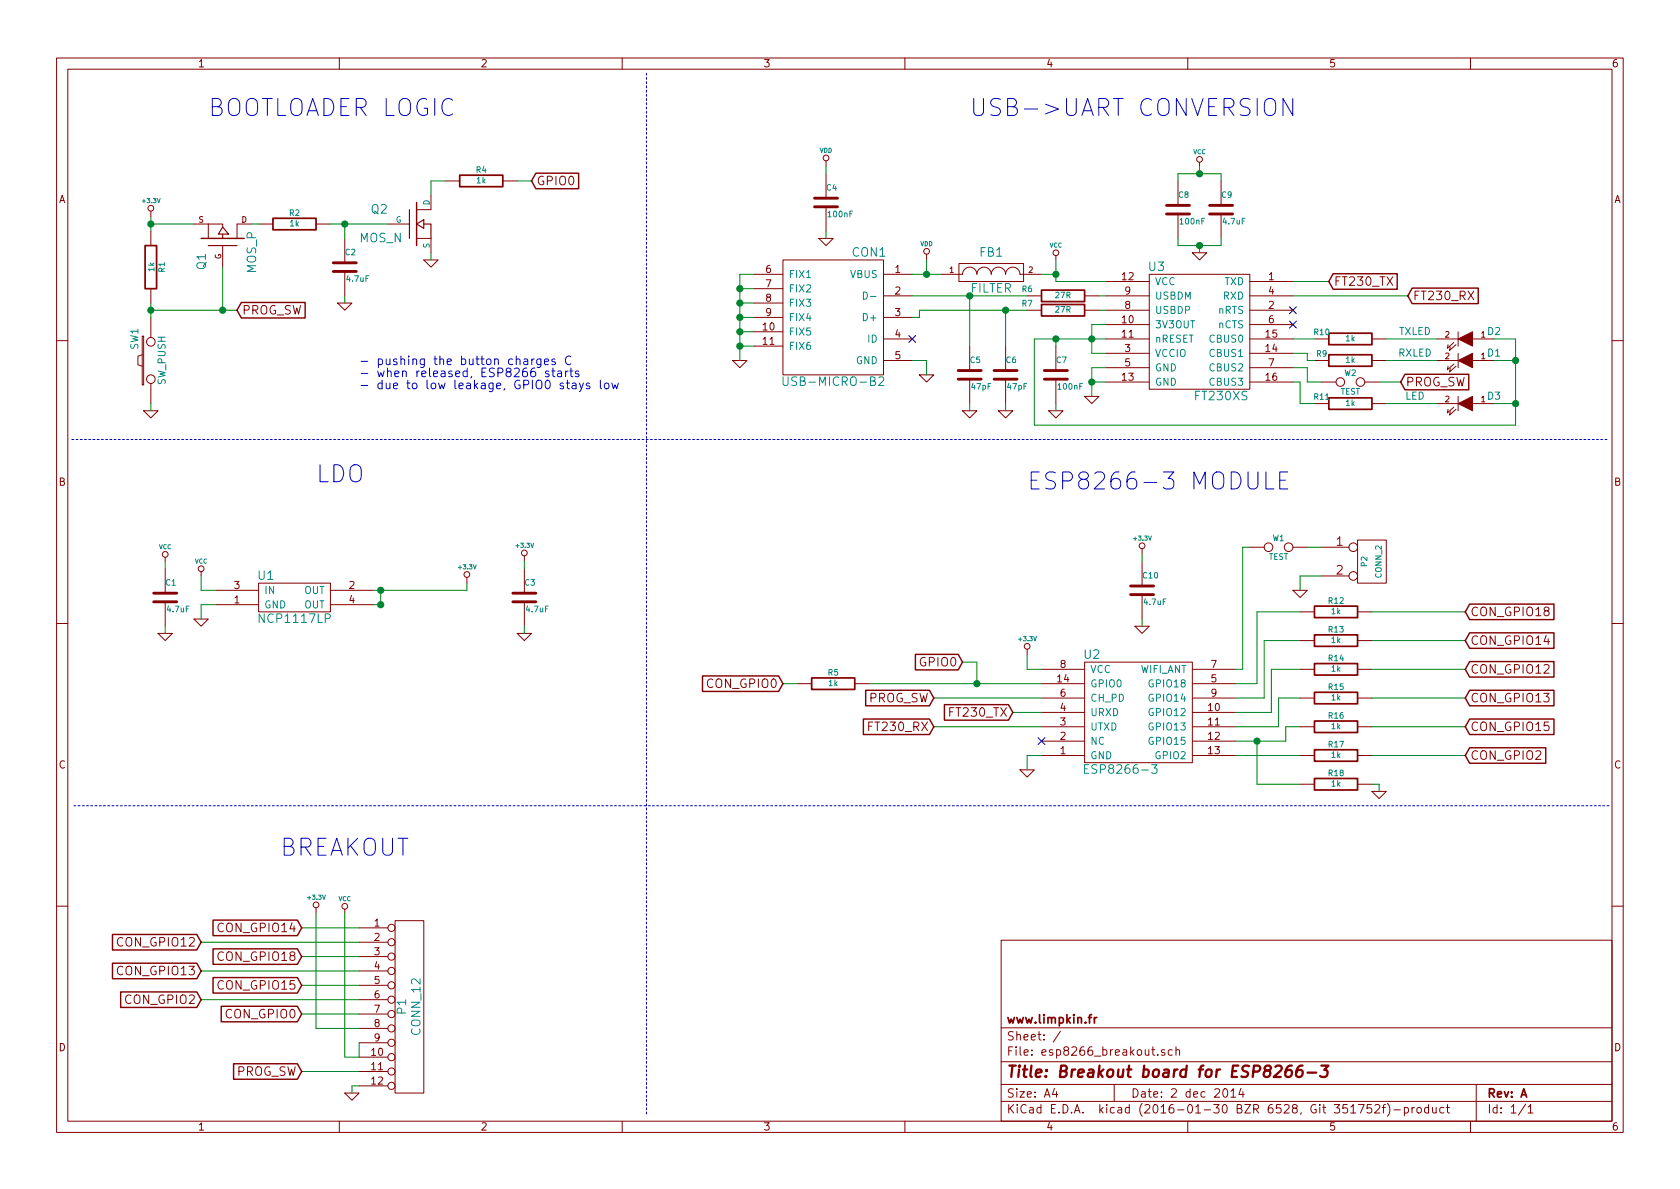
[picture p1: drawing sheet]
<svg xmlns="http://www.w3.org/2000/svg" width="297mm" height="210mm" viewBox="0 0 297 210" stroke-linecap="round" stroke-linejoin="round" font-family="sans-serif">
<g fill="none" stroke="#840000" stroke-width=".18">
<path d="M10 10.3h277v189.9h-277zM12 12.2h273v186.1h-273zM60 10.3v1.9M110 10.3v1.9M160 10.3v1.9M210 10.3v1.9M260 10.3v1.9M26.7 37.3v1M34.3 39.6h2.5M36.8 39.6h2.6v.5M36.8 39.6v2.6M44.4 39.6h-2.5v2.6"/>
<path d="M45.7 39.6h2.6M55.9 39.6h2.5M68.6 39.6h3.8M76.2 34.5v2.6h-2.5M78.7 32h2.6M88.9 32h2.5M146 28.4v1.1M146 30.7v4.3M146 36.6v4.3M208.3 32v4.3M208.3 37.8v4.4M212.1 28.7v.8"/>
<path d="M215.9 32v4.3M215.9 37.8v4.4M25.1 59.4h.3v8.7h-.3zM26.7 40.9v2.5M26.7 51v2.6M26.7 56.1v3.6M39.4 43.4v3.8M59.7 53.6h2.5l-1.2 1.3zM61 42.2v4.3M61 48v4.3M73.7 42.2h2.5v2.5M74.9 46h2.6l-1.3 1.2z"/>
<path d="M133.3 48.5h5.1M133.3 56.1h5.1M133.3 51h5.1M133.3 53.6h5.1M133.3 58.7h5.1M138.4 46h17.8v20.3h-17.8zM144.8 42.2h2.5l-1.3 1.2zM156.2 48.5h5.1M156.2 52.3h5.1M156.2 56.1h5.1M156.2 59.9h5.1M163.8 45v1"/>
<path d="M166.4 48.5h3.8a1.27 1.27 0 0 1 1.2-1.3 1.27 1.27 0 0 1 1.3 1.3 1.27 1.27 0 0 1 1.3-1.3 1.27 1.27 0 0 1 1.3 1.3 1.27 1.27 0 0 1 1.2-1.3 1.27 1.27 0 0 1 1.3 1.3 1.27 1.27 0 0 1 1.3-1.3 1.27 1.27 0 0 1 1.2 1.3h3.8M169.5 46.6h11.5v3.2h-11.5zM181.6 52.3h2.5M181.6 54.9h2.5M186.7 45.2v.8M191.8 52.3h2.5M191.8 54.9h2.5M195.6 52.3h7.6M195.6 59.9h7.6M195.6 54.9h7.6M195.6 49.8h7.6M195.6 57.4h7.6"/>
<path d="M203.2 48.5h17.8v20.3h-17.8zM210.8 44.7h2.6l-1.3 1.3zM221 52.3h7.6M221 59.9h7.6M221 54.9h7.6M221 49.8h7.6M221 57.4h7.6M232.4 59.9h2.5M242.6 59.9h2.5M254 59.9h3.8M257.8 58.7v2.5M260.3 59.9h3.9"/>
<path d="M10 60.2h2M25.1 62.7l-.7 .3v1.5l.7 .3M25.4 72.6h2.5l-1.2 1.3zM26.7 67.8v3.6M129.5 63.7h2.6l-1.3 1.3zM133.3 61.2h5.1M156.2 63.7h5.1M162.6 66.3h2.5l-1.3 1.3zM170.2 72.6h2.5l-1.3 1.3zM171.4 61.2v4.3M171.4 67.1v4.3M176.5 72.6h2.6l-1.3 1.3z"/>
<path d="M177.8 61.2v4.3M177.8 67.1v4.3M185.4 72.6h2.6l-1.3 1.3zM186.7 61.2v4.3M186.7 67.1v4.3M191.8 70.1h2.5l-1.3 1.3zM195.6 62.5h7.6M195.6 65h7.6M195.6 67.6h7.6M221 62.5h7.6M221 65h7.6M221 67.6h7.6"/>
<path d="M232.4 63.7h2.5M232.4 71.4h2.5M233.7 67.6h2.5M241.3 67.6h2.5M242.6 63.7h2.5M242.6 71.4h2.5M254 63.7h3.8M254 71.4h3.8M257 72l-1.1 1 .1-.6M257 60.6l-1.1 1 .1-.6M257 64.4l-1.1 1 .1-.6M257.4 72.4l-1.1 1 .1-.6"/>
<path d="M257.4 61l-1.1 1 .1-.7M257.4 64.8l-1.1 1 .1-.7M257.8 62.5v2.5M257.8 70.1v2.5M260.3 63.7h3.9M260.3 71.4h3.9M285 60.2h2M29.2 98.5v.8M92.7 98.3v1M201.9 97v1M201.9 99.3v4.3M221 96.8h2.5"/>
<path d="M228.6 96.8h2.5M233.7 96.8h4.8M240 95.5h5.1v7.6h-5.1zM10 110.3h2M27.9 112h2.6l-1.3 1.3zM29.2 100.6v4.3M29.2 106.4v4.3M34.3 109.5h2.5l-1.2 1.2zM35.6 101.1v.7M38.1 106.9h7.6M38.1 104.4h7.6M45.7 103.1h12.7v5.1h-12.7z"/>
<path d="M58.4 106.9h7.6M58.4 104.4h7.6M82.5 102.1v1M91.4 112h2.6l-1.3 1.3zM92.7 100.6v4.3M92.7 106.4v4.3M181.6 114.8v1M184.1 118.4h7.7M191.8 117.1h19v17.8h-19zM200.7 110.7h2.5l-1.3 1.3zM201.9 105.2v4.3M210.8 118.4h7.6"/>
<path d="M228.6 104.4h2.5l-1.2 1.3zM229.9 118.4h2.5M229.9 108.2h2.5M229.9 113.3h2.5M233.7 101.8h4.8M240 118.4h2.6M240 108.2h2.6M240 113.3h2.6M285 110.3h2M141 120.9h2.5M151.1 120.9h2.6M180.3 136.1h2.6l-1.3 1.3z"/>
<path d="M184.1 133.6h7.7M184.1 131.1h7.7M184.1 128.5h7.7M184.1 126h7.7M184.1 120.9h7.7M184.1 123.4h7.7M210.8 133.6h7.6M210.8 131.1h7.6M210.8 128.5h7.6M210.8 126h7.6M210.8 120.9h7.6M210.8 123.4h7.6"/>
<path d="M229.9 133.6h2.5M229.9 128.5h2.5M229.9 123.4h2.5M229.9 138.7h2.5M240 133.6h2.6M240 128.5h2.6M240 123.4h2.6M240 138.7h2.6M242.6 139.9h2.5l-1.3 1.3zM10 160.2h2M55.9 160.5v1M61 160.8v.7"/>
<path d="M63.5 164.1h5.1M63.5 166.6h5.1M63.5 169.2h5.1M63.5 171.7h5.1M63.5 174.2h5.1M63.5 176.8h5.1M63.5 179.3h5.1M69.8 162.8h5.1v30.5h-5.1zM177 166.3h108v32h-108zM285 160.2h2M60 198.3v1.9M61 193.3h2.5l-1.3 1.3z"/>
<path d="M63.5 181.9h5.1M63.5 184.4h5.1M63.5 186.9h5.1M63.5 189.5h5.1M63.5 192h5.1M110 198.3v1.9M160 198.3v1.9M177 194.8h108M177 191.8h108M177 187.8h108M177 181.8h108M186.4 192.5l-.3 1h.9"/>
<path d="M186.8 193v1M187.5 182.3l-1.3 2M197 191.8v3M204.7 186.5v.1M205.9 185.7a.37 .37 0 0 0-.6 .1l.1 .2 .5 .2 .1 .1-.2 .3-.5-.1M207.3 185.7l-.5-.1-.2 .3v.6l.2 .1 .5-.1M207.9 185.7l.2-.1 .4 .1 .1 .9M207.9 185.1v1.5M210 198.3v1.9M216.4 192.7l.2-.2a.81 .81 0 0 1 .6 .6 .81 .81 0 0 1-.3 .8l-.2 .1a.79 .79 0 0 1-.3-1.3zM217.6 193l.5-.5v1.5M217.6 194h.9"/>
<path d="M219.4 192.5l-.4 1h1M219.8 193v1M238.8 195.8l.5-.5v1.5M238.8 196.8h.9M240.2 195.3h1l-.7 1.5M242.5 195.3h-.7l-.1 .7 .2-.1 .5 .1 .1 .2v.5l-.2 .1-.6-.1M243.1 195.5l.2-.2h.4l.3 .5-1 1h1M244.4 195.8h.6M245 195.3l-.4 .2v1.3M245.3 195.1a1.71 1.71 0 0 1 0 2.3M246.5 196.3h1.1M248.3 195.9l.4-.1 .3 .3-.1 .6h-.6"/>
<path d="M248.3 195.8v1.5M249.7 195.8v1M250.1 195.8l-.4 .3M250.6 196l.2-.2 .4 .2 .1 .5-.1 .2-.4 .1-.2-.1zM252.6 195.9l-.5-.1-.2 .3v.6l.2 .1 .5-.1M252.6 195.3v1.5M253.3 195.8l.1 .9 .3 .1 .2-.1M253.9 195.8v1M255.3 195.9l-.5-.1-.2 .3v.6l.2 .1 .5-.1M255.7 195.8h.6M255.9 195.3v1.3l.4 .2M260 198.3v1.9"/>
<path d="M261 191.8v6.5M269.7 195.2l-1.2 2M270.2 195.8l.4-.5v1.5M270.2 196.8h.8"/>
<circle cx="26.7" cy="36.8" r=".51"/>
<circle cx="146.1" cy="27.9" r=".51"/>
<circle cx="212.1" cy="28.2" r=".51"/>
<circle cx="163.8" cy="44.4" r=".51"/>
<circle cx="186.7" cy="44.7" r=".51"/>
<circle cx="26.7" cy="67.1" r=".76"/>
<circle cx="26.7" cy="60.4" r=".76"/>
<circle cx="237" cy="67.6" r=".76"/>
<circle cx="240.5" cy="67.6" r=".76"/>
<circle cx="29.2" cy="98" r=".51"/>
<circle cx="92.7" cy="97.8" r=".51"/>
<circle cx="201.9" cy="96.5" r=".51"/>
<circle cx="224.3" cy="96.8" r=".76"/>
<circle cx="227.8" cy="96.8" r=".76"/>
<circle cx="239.3" cy="96.8" r=".76"/>
<circle cx="35.6" cy="100.6" r=".51"/>
<circle cx="82.6" cy="101.6" r=".51"/>
<circle cx="181.6" cy="114.3" r=".51"/>
<circle cx="239.3" cy="101.8" r=".76"/>
<circle cx="55.9" cy="160" r=".51"/>
<circle cx="61" cy="160.3" r=".51"/>
<circle cx="69.2" cy="166.6" r=".63"/>
<circle cx="69.2" cy="176.8" r=".63"/>
<circle cx="69.2" cy="171.7" r=".63"/>
<circle cx="69.2" cy="179.3" r=".63"/>
<circle cx="69.2" cy="169.2" r=".63"/>
<circle cx="69.2" cy="174.2" r=".63"/>
<circle cx="69.2" cy="164.1" r=".63"/>
<circle cx="69.2" cy="184.4" r=".63"/>
<circle cx="69.2" cy="181.9" r=".63"/>
<circle cx="69.2" cy="189.5" r=".63"/>
<circle cx="69.2" cy="186.9" r=".63"/>
<circle cx="69.2" cy="192" r=".63"/>
</g>
<path d="M228.4 188.4a.93 .93 0 0 0-1.1 .9v1l.3 .1 .6-.1a.82 .82 0 0 0 .2-.9l-.3-.2a.69 .69 0 0 0-.8 .4M230.3 188.4a.93 .93 0 0 0-1.1 .9v1l.3 .1 .6-.1a.82 .82 0 0 0 .2-.9l-.3-.2a.69 .69 0 0 0-.8 .4M231.2 189.7h1.5M233.6 188.4h1.3l-.8 .8a.48 .48 0 0 1 .6 .4v.5l-.2 .2-.8 .1-.3-.1" fill="none" stroke="#840000" stroke-width=".41"/>
<g fill="none" stroke="#840000" stroke-width=".3">
<path d="M48.3 38.6h7.6v2h-7.6zM81.3 31h7.6v2h-7.6zM25.7 43.4h2v7.6h-2zM184.1 51.3h7.7v2h-7.7zM184.1 53.8h7.7v2.1h-7.7zM234.9 58.9h7.7v2.1h-7.7zM234.9 70.4h7.7v2h-7.7zM234.9 62.7h7.7v2.1h-7.7zM143.5 119.9h7.6v2h-7.6zM232.4 107.2h7.6v2h-7.6zM232.4 112.3h7.6v2h-7.6zM232.4 117.3h7.6v2.1h-7.6z"/>
<path d="M232.4 122.4h7.6v2.1h-7.6zM232.4 127.5h7.6v2h-7.6zM232.4 132.6h7.6v2h-7.6zM232.4 137.7h7.6v2h-7.6zM193.9 179.9l-.4 .3"/>
</g>
<path d="M152.7 51.6a.64 .64 0 0 1 .7 .7 .64 .64 0 0 1-.7 .6zM153.9 52.4h1M138.5 66.6v1.4a.48 .48 0 0 0 .8-.1v-1.3M155.4 66.8l.2-.2h.4l.2 .2 .1 .3-.1 .2-.9 .9h1M191.7 136h.6M192.5 135.2h-.8v1.5h.8M203.6 135.2h1l-.5 .6 .3 .1 .2 .2-.1 .5-.2 .1h-.5l-.2-.1" fill="none" stroke="#008484" stroke-width=".18"/>
<g fill="none" stroke="#840000" stroke-width=".51">
<path d="M144 36.6h4.1M144 35h4.1M206.2 37.8h4.1M206.2 36.3h4.1M213.9 37.8h4M213.9 36.3h4M58.9 48h4.1M58.9 46.5h4.1M169.4 67.1h4.1M169.4 65.5h4.1M175.8 67.1h4M175.8 65.5h4"/>
<path d="M184.7 67.1h4M184.7 65.5h4M27.2 106.4h4M27.2 104.9h4M90.7 106.4h4M90.7 104.9h4M199.9 105.2h4.1M199.9 103.6h4.1"/>
</g>
<path d="M72.4 37.1v5.1M73.7 39.6l1.2-.7v1.5zM74.9 39.6h1.3v2.6M36.8 43.4h5.1M39.4 40.1l1 1.3h-1.8zM39.4 41.4v.8" fill="none" stroke="#840000" stroke-width=".2"/>
<g fill="none" stroke="#840000" stroke-width=".25">
<path d="M73.7 35.8v7.6M94.7 30.6h7.6v2.8h-7.6l-.7-1.4zM35.6 42.2h7.6M42.7 53.5h11.2v2.7h-11.2l-.8-1.3zM235.7 48.4h11.3v2.7h-11.3l-.8-1.3zM249.7 50.9h11.7v2.8h-11.7l-.8-1.4zM248.4 66.2h11.3v2.7h-11.3l-.8-1.3zM124.2 119.5h13.5l.7 1.4-.7 1.4h-13.5zM161.8 115.7h7.6l.8 1.4-.8 1.4h-7.6zM259.8 106.8h15v2.8h-15l-.7-1.4zM259.8 111.9h15v2.7h-15l-.7-1.3zM259.8 117h15v2.7h-15l-.7-1.3z"/>
<path d="M152.7 127.1h11.6l.8 1.4-.8 1.4h-11.6zM153.1 122.1h11.2l.8 1.3-.8 1.4h-11.2zM167 124.6h11.3l.8 1.4-.8 1.3h-11.3zM259.8 122.1h15v2.7h-15l-.7-1.4zM259.8 127.1h15v2.8h-15l-.7-1.4zM259.8 132.2h13.5v2.8h-13.5l-.7-1.4zM19.9 165.2h14.9l.8 1.4-.8 1.4h-14.9zM19.9 170.3h14.9l.8 1.4-.8 1.4h-14.9zM21.3 175.4h13.5l.8 1.4-.8 1.3h-13.5zM37.7 162.7h14.9l.7 1.4-.7 1.3h-14.9zM37.7 167.8h14.9l.7 1.4-.7 1.3h-14.9zM37.7 172.9h14.9l.7 1.3-.7 1.4h-14.9z"/>
<path d="M39.1 177.9h13.5l.7 1.4-.7 1.4h-13.5zM41.3 188.1h11.3l.7 1.4-.7 1.3h-11.3z"/>
</g>
<g fill="none" stroke="#0000c2" stroke-width=".18">
<path d="M228.6 17.4v3l-1.8-3v3M92.7 63.5h.5l.1 1M93.3 63.8l-.5 .1a.3 .3 0 0 0-.2 .3 .3 .3 0 0 0 .2 .3l.5-.1M94 63.5v1M94.5 63.5h-.3l-.2 .3M95.6 63.5v1.2l-.2 .3-.4-.1M95.6 63.5a.48 .48 0 0 0-.6 .1v.7a.48 .48 0 0 0 .6 .1M96.3 64l.7-.2-.1-.3h-.4l-.2 .2v.7h.6M97 65.7l-.3-.1-.3 .2 .1 .2 .5 .2v.3h-.6M97.6 65.6h.5M97.8 65.1v1.3l.3 .2M98.1 63.5h-.3l-.2 .2v.2l.5 .2v.3h-.5"/>
<path d="M98.6 65.7h.6l.1 .9M99.3 66h-.5a.3 .3 0 0 0-.3 .3 .3 .3 0 0 0 .3 .3l.5-.1M100 65.6v1M100.1 67.7h.6M100.3 67.2v1.3l.4 .3M100.4 65.6l-.2 .1-.2 .2M100.7 65.6h.6M100.9 63.1a.62 .62 0 0 0-.7 0 .62 .62 0 0 0-.2 .7 .58 .58 0 0 0 .3 .6 .58 .58 0 0 0 .6-.1M100.9 65.1v1.3l.4 .2M101.2 67.8h.6l.1 1M101.9 68.1l-.6 .1a.3 .3 0 0 0-.2 .3 .3 .3 0 0 0 .2 .3l.6-.1M102.3 65.7l-.3-.1-.3 .2 .1 .2 .5 .2v.3h-.6"/>
<path d="M102.4 67.7l.4 1.1M103.1 67.7l-.5 1.4-.2 .2M104.2 67.8l-.3-.1-.2 .3v.2l.5 .1v.4h-.5M106.1 67.2v1.3l.3 .3M106.9 67.9l.3-.2 .4 .2 .1 .6-.2 .2-.3 .1-.3-.2zM108.2 67.7l.3 1.1 .2-.8 .3 .8 .3-1.1M223.8 83.5v3h1.4M226.3 84.9h1M227.7 83.5h-1.4v3h1.4"/>
</g>
<path d="M160.7 59.3l1.2 1.2M161.9 59.3l-1.2 1.2M228 54.2l1.2 1.3M228 56.8l1.2 1.2M229.2 54.2l-1.2 1.3M229.2 56.8l-1.2 1.2M183.5 130.4l1.3 1.3M184.8 130.4l-1.3 1.3" fill="none" stroke="#000084" stroke-width=".18"/>
<g fill="#840000" stroke="#840000" stroke-width=".18">
<path d="M257.8 71.4l2.5-1.3v2.5z"/>
<path d="M257.8 59.9l2.5-1.2v2.5z"/>
<path d="M257.8 63.7l2.5-1.2v2.5z"/>
</g>
<g fill="none" stroke="#008400" stroke-width=".18">
<path d="M26.7 38.3v2.6M26.7 39.6h7.6M44.4 39.6h1.3M58.4 39.6h10.2M61 39.6v2.6M78.7 32h-2.5v2.5M91.4 32h2.6M146 29.5v1.2M208.3 32v-1.3h7.6v1.3M212.1 29.5v1.2M26.7 53.6v2.5M26.7 54.9h15.2"/>
<path d="M39.4 47.2v7.7M61 52.3v1.3M76.2 44.7v1.3M130.8 58.7h2.5M130.8 56.1h2.5M130.8 53.6h2.5M130.8 51h2.5M133.3 48.5h-2.5v15.2M146 40.9v1.3M161.3 48.5h5.1M161.3 52.3h20.3M163.8 46v2.5"/>
<path d="M171.4 52.3v8.9M177.8 54.9v6.3M181.6 54.9h-19v1.2h-1.3M184.1 48.5h2.6M186.7 46v3.8h8.9M186.7 59.9v1.3M194.3 54.9h1.3M194.3 52.3h1.3M195.6 57.4h-2.6v5.1h2.6M195.6 59.9h-12.7v15.3h85.1v-15.3h-3.8M208.3 42.2v1.2h7.6v-1.2M212.1 43.4v1.3"/>
<path d="M228.6 49.8h6.3M228.6 52.3h20.3M228.6 59.9h3.8M245.1 59.9h8.9M26.7 71.4v1.2M130.8 61.2h2.5M161.3 63.7h2.5v2.6M171.4 71.4v1.2M177.8 71.4v1.2M186.7 71.4v1.2M193 67.6h2.6M195.6 65h-2.6v5.1"/>
<path d="M228.6 62.5h2.5v1.2h1.3M228.6 65h2.5v2.6h2.6M228.6 67.6h1.3v3.8h2.5M243.8 67.6h3.8M245.1 63.7h8.9M245.1 71.4h8.9M264.2 63.7h3.8M264.2 71.4h3.8M29.2 99.3v1.3M92.7 99.3v1.3M201.9 98v1.3M221 96.8h-1.3v21.6h-1.3"/>
<path d="M231.1 96.8h2.6M29.2 110.7v1.3M35.6 101.8v2.6h2.5M38.1 106.9h-2.5v2.6M67.3 104.4v2.5h-1.3M82.5 103.1v1.3h-16.5M92.7 110.7v1.3M170.2 117.1h2.5v3.8M181.6 115.8v2.6h2.5M201.9 109.5v1.2M229.9 118.4h-5.1v7.6h-6.4M229.9 108.2h-7.7v12.7h-3.8"/>
<path d="M229.9 113.3h-6.4v10.1h-5.1M233.7 101.8h-3.8v2.6M242.6 118.4h16.5M242.6 108.2h16.5M242.6 113.3h16.5M138.4 120.9h2.6M153.7 120.9h30.4M165.1 123.4h19M165.1 128.5h19M179.1 126h5M184.1 133.6h-2.5v2.5M218.4 133.6h11.5"/>
<path d="M222.2 131.1v7.6h7.7M229.9 123.4h-3.8v5.1h-7.7M229.9 128.5h-2.6v2.6h-8.9M242.6 133.6h16.5M242.6 123.4h16.5M242.6 128.5h16.5M242.6 138.7h1.2v1.2M35.6 166.6h27.9M35.6 171.7h27.9M35.6 176.8h27.9M53.3 169.2h10.2M53.3 164.1h10.2"/>
<path d="M53.3 174.2h10.2M53.3 179.3h10.2M55.9 161.5v20.4h7.6M61 161.5v25.4h2.5v-2.5M53.3 189.5h10.2M63.5 192h-1.3v1.3"/>
</g>
<g fill="#008400" stroke="#008400" stroke-width=".25">
<circle cx="26.7" cy="39.6" r=".51"/>
<circle cx="26.7" cy="54.9" r=".51"/>
<circle cx="61" cy="39.6" r=".51"/>
<circle cx="130.8" cy="61.2" r=".51"/>
<circle cx="130.8" cy="58.7" r=".51"/>
<circle cx="130.8" cy="56.1" r=".51"/>
<circle cx="130.8" cy="53.6" r=".51"/>
<circle cx="130.8" cy="51" r=".51"/>
<circle cx="163.8" cy="48.5" r=".51"/>
<circle cx="186.7" cy="48.5" r=".51"/>
<circle cx="212.1" cy="30.7" r=".51"/>
<circle cx="212.1" cy="43.4" r=".51"/>
<circle cx="193" cy="67.6" r=".51"/>
<circle cx="171.5" cy="52.3" r=".51"/>
<circle cx="193" cy="59.9" r=".51"/>
<circle cx="177.8" cy="54.9" r=".51"/>
<circle cx="186.7" cy="59.9" r=".51"/>
<circle cx="268" cy="71.4" r=".51"/>
<circle cx="67.3" cy="104.4" r=".51"/>
<circle cx="67.3" cy="106.9" r=".51"/>
<circle cx="268" cy="63.7" r=".51"/>
<circle cx="222.3" cy="131.1" r=".51"/>
<circle cx="172.7" cy="120.9" r=".51"/>
<circle cx="39.4" cy="54.9" r=".51"/>
</g>
<path d="M114.3 12.9v184.2M12.7 77.7h271.8M284.5 142.5h-271.8" fill="none" stroke="#0000c2" stroke-width=".18" stroke-dasharray=".3 .4"/>
<g font-size="4.2" fill="#0000c2">
<text x="36.8" y="20.6">BOOTLOADER LOGIC</text>
<text x="171.4" y="20.6">USB-&gt;UART CONVERSION</text>
<text x="55.9" y="85.3">LDO</text>
<text x="181.6" y="86.6">ESP8266-3 MODULE</text>
<text x="49.5" y="151.4">BREAKOUT</text>
</g>
<text font-size="2.8" fill="#840000" x="178" y="190.5">Title: Breakout board for ESP8266-3</text>
<g font-size="2.1" fill="#840000">
<text x="94.9" y="32.8">GPIO0</text>
<text x="235.9" y="50.5">FT230_TX</text>
<text x="249.8" y="53.1">FT230_RX</text>
<text x="42.8" y="55.6">PROG_SW</text>
<text x="248.6" y="68.3">PROG_SW</text>
<text x="236.3" y="96.5">1</text>
<text x="236.3" y="101.6">2</text>
<text x="260" y="109">CON_GPIO18</text>
<text x="162.8" y="117.9">GPIO0</text>
<text x="260" y="114">CON_GPIO14</text>
<text x="260" y="119.1">CON_GPIO12</text>
<text x="125.1" y="121.7">CON_GPIO0</text>
<text x="153.3" y="124.2">PROG_SW</text>
<text x="260" y="124.2">CON_GPIO13</text>
<text x="153.9" y="129.3">FT230_RX</text>
<text x="168.1" y="126.7">FT230_TX</text>
<text x="260" y="129.3">CON_GPIO15</text>
<text x="260" y="134.4">CON_GPIO2</text>
<text x="21.1" y="167.4">CON_GPIO12</text>
<text x="38.9" y="164.8">CON_GPIO14</text>
<text x="21.1" y="172.5">CON_GPIO13</text>
<text x="38.9" y="169.9">CON_GPIO18</text>
<text x="22.3" y="177.5">CON_GPIO2</text>
<text x="38.9" y="175">CON_GPIO15</text>
<text x="40" y="180.1">CON_GPIO0</text>
<text x="178" y="184">Sheet: /</text>
<text x="178" y="181">www.limpkin.fr</text>
<text x="41.6" y="190.2">PROG_SW</text>
<text x="178" y="186.7">File: esp8266_breakout.sch</text>
<text x="178" y="196.9">KiCad E.D.A. kicad (2016-01-30 BZR 6528, Git 351752f)-product</text>
<text x="178" y="194.1">Size: A4</text>
<text x="200" y="194.1">Date: 2 dec 2014</text>
<text x="263" y="194.1">Rev: A</text>
<text x="263" y="196.9">Id: 1/1</text>
</g>
<g font-size="2.1" fill="#008484">
<text x="65.7" y="37.8">Q2</text>
<text x="36.4" y="47.6" transform="rotate(-90 36.4 47.6)">Q1</text>
<text x="63.6" y="42.8">MOS_N</text>
<text x="150.7" y="45.4">CON1</text>
<text x="173.3" y="45.4">FB1</text>
<text x="203.1" y="47.9">U3</text>
<text x="45.3" y="48.3" transform="rotate(-90 45.3 48.3)">MOS_P</text>
<text x="171.6" y="51.7">FILTER</text>
<text x="139.5" y="68.2">USB-MICRO-B2</text>
<text x="211.4" y="70.8">FT230XS</text>
<text x="45.6" y="102.5">U1</text>
<text x="46.1" y="110.2">NCP1117LP</text>
<text x="191.7" y="116.5">U2</text>
<text x="192.7" y="136.8">ESP8266-3</text>
<text x="71.8" y="179.3" transform="rotate(-90 71.8 179.3)">P1</text>
<text x="74.3" y="182.9" transform="rotate(-90 74.3 182.9)">CONN_12</text>
</g>
<g font-size="2.1" fill="#0000c2">
<text x="63.5" y="64.6">- pushing the button charges C</text>
<text x="63.5" y="66.7">- when released, ESP8266 starts</text>
<text x="63.5" y="68.8">- due to low leakage, GPIO0 stays low</text>
</g>
<g font-size="1.8" fill="#840000">
<text x="35" y="11.9">1</text>
<text x="85" y="11.9">2</text>
<text x="135" y="11.9">3</text>
<text x="185" y="11.9">4</text>
<text x="235" y="11.9">5</text>
<text x="285" y="11.9">6</text>
<text x="10.4" y="35.9">A</text>
<text x="285.4" y="35.9">A</text>
<text x="135.4" y="48.3">6</text>
<text x="135.4" y="50.8">7</text>
<text x="135.4" y="53.3">8</text>
<text x="158.3" y="48.3">1</text>
<text x="158.3" y="52.1">2</text>
<text x="198.4" y="49.5">12</text>
<text x="198.9" y="52.1">9</text>
<text x="224.3" y="49.5">1</text>
<text x="224.3" y="52.1">4</text>
<text x="134.9" y="58.4">10</text>
<text x="135.4" y="55.9">9</text>
<text x="158.3" y="55.9">3</text>
<text x="158.3" y="59.7">4</text>
<text x="198.4" y="57.1">10</text>
<text x="198.4" y="59.7">11</text>
<text x="198.9" y="54.6">8</text>
<text x="223.8" y="59.7">15</text>
<text x="224.3" y="54.6">2</text>
<text x="224.3" y="57.1">6</text>
<text x="134.9" y="61">11</text>
<text x="158.3" y="63.5">5</text>
<text x="198.9" y="62.2">3</text>
<text x="198.9" y="64.8">5</text>
<text x="223.8" y="62.2">14</text>
<text x="224.3" y="64.8">7</text>
<text x="198.4" y="67.3">13</text>
<text x="223.8" y="67.3">16</text>
<text x="10.4" y="85.9">B</text>
<text x="285.4" y="85.9">B</text>
<text x="41.4" y="106.7">1</text>
<text x="41.4" y="104.1">3</text>
<text x="61.7" y="104.1">2</text>
<text x="61.7" y="106.7">4</text>
<text x="187.5" y="118.1">8</text>
<text x="214.1" y="118.1">7</text>
<text x="187" y="120.6">14</text>
<text x="187.5" y="125.7">4</text>
<text x="187.5" y="123.2">6</text>
<text x="213.7" y="125.7">10</text>
<text x="214.1" y="120.6">5</text>
<text x="214.1" y="123.2">9</text>
<text x="187.5" y="130.8">2</text>
<text x="187.5" y="128.3">3</text>
<text x="213.7" y="128.3">11</text>
<text x="213.7" y="130.8">12</text>
<text x="10.4" y="135.9">C</text>
<text x="187.5" y="133.3">1</text>
<text x="213.7" y="133.3">13</text>
<text x="285.4" y="135.9">C</text>
<text x="66.2" y="163.8">1</text>
<text x="66.2" y="166.4">2</text>
<text x="66.2" y="168.9">3</text>
<text x="66.2" y="171.4">4</text>
<text x="66.2" y="174">5</text>
<text x="66.2" y="176.5">6</text>
<text x="66.2" y="179.1">7</text>
<text x="10.4" y="185.9">D</text>
<text x="66.2" y="181.6">8</text>
<text x="66.2" y="184.1">9</text>
<text x="285.4" y="185.9">D</text>
<text x="65.7" y="186.7">10</text>
<text x="65.7" y="189.2">11</text>
<text x="65.7" y="191.8">12</text>
<text x="35" y="199.9">1</text>
<text x="85" y="199.9">2</text>
<text x="135" y="199.9">3</text>
<text x="185" y="199.9">4</text>
<text x="235" y="199.9">5</text>
<text x="285" y="199.9">6</text>
</g>
<g font-size="1.8" fill="#008484">
<text x="139.4" y="49.1">FIX1</text>
<text x="139.4" y="51.7">FIX2</text>
<text x="150.3" y="49.1">VBUS</text>
<text x="204.2" y="53">USBDM</text>
<text x="204.2" y="50.4">VCC</text>
<text x="216.2" y="53">RXD</text>
<text x="216.4" y="50.4">TXD</text>
<text x="139.4" y="54.2">FIX3</text>
<text x="139.4" y="56.8">FIX4</text>
<text x="139.4" y="59.3">FIX5</text>
<text x="152.9" y="56.8">D+</text>
<text x="204.2" y="55.5">USBDP</text>
<text x="204.2" y="58">3V3OUT</text>
<text x="215.3" y="55.5">nRTS</text>
<text x="215.3" y="58">nCTS</text>
<text x="247.3" y="59.2">TXLED</text>
<text x="263" y="59.2">D2</text>
<text x="24.4" y="61.8" transform="rotate(-90 24.4 61.8)">SW1</text>
<text x="139.4" y="61.8">FIX6</text>
<text x="151.3" y="64.4">GND</text>
<text x="153.4" y="60.6">ID</text>
<text x="204.2" y="63.1">VCCIO</text>
<text x="204.2" y="65.7">GND</text>
<text x="204.2" y="60.6">nRESET</text>
<text x="214" y="65.7">CBUS2</text>
<text x="214" y="63.1">CBUS1</text>
<text x="214" y="60.6">CBUS0</text>
<text x="247.2" y="63">RXLED</text>
<text x="263" y="63">D1</text>
<text x="29.3" y="68.1" transform="rotate(-90 29.3 68.1)">SW_PUSH</text>
<text x="204.2" y="68.2">GND</text>
<text x="214" y="68.2">CBUS3</text>
<text x="248.4" y="70.7">LED</text>
<text x="263" y="70.7">D3</text>
<text x="46.7" y="107.6">GND</text>
<text x="46.7" y="105">IN</text>
<text x="53.7" y="105">OUT</text>
<text x="53.7" y="107.6">OUT</text>
<text x="192.8" y="119">VCC</text>
<text x="201.4" y="119">WIFI_ANT</text>
<text x="192.8" y="124.1">CH_PD</text>
<text x="192.8" y="121.5">GPIO0</text>
<text x="203.4" y="121.5">GPIO18</text>
<text x="203.4" y="124.1">GPIO14</text>
<text x="192.8" y="131.7">NC</text>
<text x="192.8" y="129.2">UTXD</text>
<text x="192.8" y="126.6">URXD</text>
<text x="203.4" y="126.6">GPIO12</text>
<text x="203.4" y="129.2">GPIO13</text>
<text x="203.4" y="131.7">GPIO15</text>
<text x="192.8" y="134.2">GND</text>
<text x="204.4" y="134.2">GPIO2</text>
</g>
<g font-size="1.4" fill="#008484">
<text x="84.2" y="30.6">R4</text>
<text x="84.3" y="32.4">1k</text>
<text x="146.2" y="33.7">C4</text>
<text x="208.4" y="35">C8</text>
<text x="216" y="35">C9</text>
<text x="51.2" y="38.2">R2</text>
<text x="51.3" y="40">1k</text>
<text x="70" y="39.4">G</text>
<text x="75.9" y="36.3" transform="rotate(-90 75.9 36.3)">D</text>
<text x="146.5" y="38.4">100nF</text>
<text x="208.7" y="39.7">100nF</text>
<text x="216.3" y="39.7">4.7uF</text>
<text x="61.1" y="45.1">C2</text>
<text x="75.9" y="43.9" transform="rotate(-90 75.9 43.9)">S</text>
<text x="27.3" y="48" transform="rotate(-90 27.3 48)">1k</text>
<text x="29.1" y="48.1" transform="rotate(-90 29.1 48.1)">R1</text>
<text x="61.3" y="49.8">4.7uF</text>
<text x="180.7" y="51.6">R6</text>
<text x="186.6" y="52.7">27R</text>
<text x="180.7" y="54.2">R7</text>
<text x="186.6" y="55.3">27R</text>
<text x="232.4" y="59.3">R10</text>
<text x="171.6" y="64.2">C5</text>
<text x="177.9" y="64.2">C6</text>
<text x="186.8" y="64.2">C7</text>
<text x="232.8" y="63.1">R9</text>
<text x="237.9" y="60.3">1k</text>
<text x="237.9" y="64.2">1k</text>
<text x="171.8" y="68.9">47pF</text>
<text x="178.2" y="68.9">47pF</text>
<text x="187.1" y="68.9">100nF</text>
<text x="232.4" y="70.7">R11</text>
<text x="237" y="69.8">TEST</text>
<text x="237.7" y="66.5">W2</text>
<text x="237.9" y="71.8">1k</text>
<text x="225" y="95.7">W1</text>
<text x="224.3" y="99">TEST</text>
<text x="241.7" y="100.2" transform="rotate(-90 241.7 100.2)">P2</text>
<text x="29.3" y="103.6">C1</text>
<text x="92.8" y="103.6">C3</text>
<text x="202.1" y="102.3">C10</text>
<text x="202.3" y="107">4.7uF</text>
<text x="234.9" y="106.8">R12</text>
<text x="244.3" y="102.2" transform="rotate(-90 244.3 102.2)">CONN_2</text>
<text x="29.6" y="108.2">4.7uF</text>
<text x="93.1" y="108.2">4.7uF</text>
<text x="234.9" y="111.8">R13</text>
<text x="235.4" y="108.6">1k</text>
<text x="235.4" y="113.7">1k</text>
<text x="146.4" y="119.5">R5</text>
<text x="234.9" y="116.9">R14</text>
<text x="235.4" y="118.8">1k</text>
<text x="146.5" y="121.3">1k</text>
<text x="234.9" y="122">R15</text>
<text x="235.4" y="123.8">1k</text>
<text x="234.9" y="127.1">R16</text>
<text x="235.4" y="128.9">1k</text>
<text x="234.9" y="132.2">R17</text>
<text x="234.9" y="137.2">R18</text>
<text x="235.4" y="134">1k</text>
<text x="235.4" y="139.1">1k</text>
</g>
<g font-size="1.4" fill="#840000">
<text x="35.1" y="39.4">S</text>
<text x="42.7" y="39.4">D</text>
<text x="39.1" y="45.9" transform="rotate(-90 39.1 45.9)">G</text>
<text x="167.9" y="48.3">1</text>
<text x="181.9" y="48.3">2</text>
<text x="255.5" y="59.7">2</text>
<text x="261.9" y="59.7">1</text>
<text x="255.5" y="63.5">2</text>
<text x="261.9" y="63.5">1</text>
<text x="255.5" y="71.1">2</text>
<text x="261.9" y="71.1">1</text>
</g>
<g font-size="1.1" fill="#008484">
<text x="144.9" y="27">VDD</text>
<text x="211" y="27.2">VCC</text>
<text x="25.3" y="35.9">+3.3V</text>
<text x="162.7" y="43.5">VDD</text>
<text x="185.6" y="43.8">VCC</text>
<text x="200.5" y="95.6">+3.3V</text>
<text x="28.1" y="97.1">VCC</text>
<text x="34.4" y="99.6">VCC</text>
<text x="81.2" y="100.7">+3.3V</text>
<text x="91.3" y="96.8">+3.3V</text>
<text x="180.2" y="113.4">+3.3V</text>
<text x="54.5" y="159.1">+3.3V</text>
<text x="59.8" y="159.3">VCC</text>
</g>
</svg>
